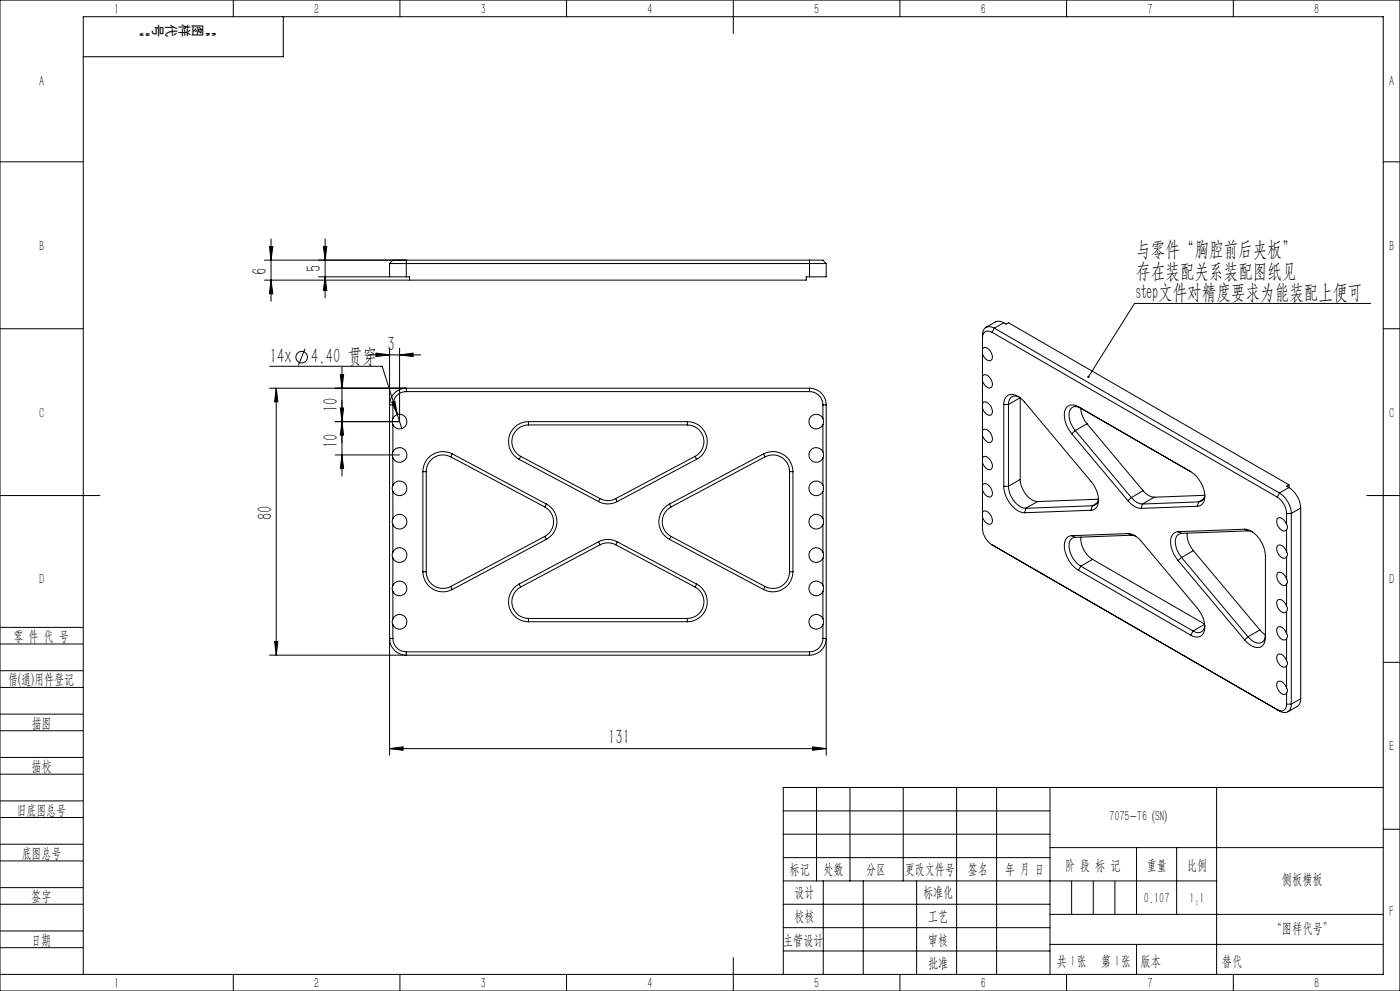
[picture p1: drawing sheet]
<svg xmlns="http://www.w3.org/2000/svg" width="420mm" height="297mm" viewBox="0 0 420 297" stroke-linecap="round" stroke-linejoin="round" font-family="sans-serif">
<g fill="none" stroke="#000" stroke-width=".3">
<path d="M0 0h420v297h-420zM70 0v5M85 5v12h-60M120 0v5M170 0v5M220 0v10M270 0v5M320 0v5M370 0v5M0 48.5h25M415 48.5h5M79.3 78h163.6"/>
<path d="M80.8 73.9h1l-.5 4.1zM81.3 71.6v18.7M97 73.9h1l-.5 4.1zM97.5 71.6v17.7M116.9 79h131M116.9 79l1-1h4v5M116.9 79v4M242.9 78h4l1 1M242.9 78v5M247.9 79v4h-5M0 98.5h25M81.3 84l.5 4h-1z"/>
<path d="M95.5 83h21.4M97.5 83l.5 4.1h-1zM116.9 83h5M121.9 83h1v1M242.9 83h-1v1h-162.6M297.6 99.6a1.75 1.75 0 0 0-2-.2 1.75 1.75 0 0 0-.9 1.8M297.6 99.6l85.6 49.4M298.3 98.4a2.17 2.17 0 0 0-2.5-.3 2.17 2.17 0 0 0-1.1 2.3v4.2M298.3 98.4l-.7 1.2M298.3 98.4l85.6 49.4M301.1 96.7a2.53 2.53 0 0 0-2.5-.2l-2.8 1.6M301.1 96.7l.7 .5 .7-.5 84.2 48.6"/>
<path d="M301.1 96.7l-2.8 1.7M411.2 90.9h-70.8l-13.9 22.1M415 98.5h5M80.9 109.8h33.8l4.5 14.4M82.9 116.3l.5 4.1h-1zM82.9 116.3v80.1M91.5 104.6l-2 4.9M102.1 112.3h1l-.5 4zM102.6 110v32.7M110.5 106.4h15.7M112.8 105.8l4.1 .6-4.1 .5zM116.9 104.3v122"/>
<path d="M119.9 106.4l4-.6v1.1zM119.9 104.3v22.1h-19.3M121.9 117.4a4 4 0 0 0-4 4M121.9 117.4v-1.1a5 5 0 0 0-5 5.1h1M121.9 117.4h121M242.9 117.4a4 4 0 0 1 4 4M242.9 116.3a5 5 0 0 1 5 5.1M242.9 116.3h-162M242.9 116.3v1.1M294.7 112.7a1.18 1.18 0 0 1 2 .2 2.5 2.5 0 0 1 .6 3.3 2.3 2.3 0 0 1-2.6-2M294.7 104.6a1.18 1.18 0 0 1 2 .1 2.46 2.46 0 0 1 .6 3.3 2.22 2.22 0 0 1-2.6-2M294.7 104.6v1.4"/>
<path d="M294.7 112.7v1.5M294.7 106v6.7M294.7 114.2v6.7M305.8 119a2.12 2.12 0 0 0-2.4 0 2.12 2.12 0 0 0-.9 2.2M306 119.2l-3.5 2M306.1 119.2v24.5M100.6 136.3h19.3M102.1 122.3h1l-.5 4.1zM102.6 136.3l.5 4.1h-1zM102.6 126.4l.5 4h-1zM117.5 120.5l1-.3 .7 4zM117.9 125.4l-.2 1 .2 .9"/>
<path d="M117.9 135.4l-.2 .9 .2 1M117.9 135.4a2.2 2.2 0 0 1 3.3-.8 2.2 2.2 0 0 1 0 3.5 2.2 2.2 0 0 1-3.3-.8M117.9 125.4a2.2 2.2 0 0 1 3.3-.8 2.2 2.2 0 0 1 0 3.5 2.2 2.2 0 0 1-3.3-.8M117.9 121.4v4M117.9 127.3v8.1M117.9 137.3v8.1M119.2 124.2l1.3 4.2M135.2 136.9a5 5 0 0 0-7.3 4.5M135.2 136.9l28.2 15M135.7 136a6 6 0 0 0-8.8 5.4M135.7 136l28.2 15.1M135.7 136l-.5 .9"/>
<path d="M155.7 137.7l23.9 12.6M156.2 136.8l-.5 .9M156.2 136.8l23.8 12.6M158.5 126.4a6 6 0 0 0-5.8 4.5 6 6 0 0 0 3 6.8M158.5 127.3a5 5 0 0 0-4.8 3.9 5 5 0 0 0 2.5 5.6M158.5 126.4h47.7M158.5 126.4v.9M158.5 127.3h47.7M206.2 126.4a6 6 0 0 1 5.8 4.5 6 6 0 0 1-3 6.8M206.2 127.3a5 5 0 0 1 4.8 3.9 5 5 0 0 1-2.5 5.6M206.2 126.4v.9M208.5 136.8l-23.8 12.6"/>
<path d="M208.5 136.8l.5 .9M209 137.7l-23.8 12.6M229.1 136a6 6 0 0 1 8.8 5.4M229.1 136l-28.3 15.1M229.1 136l.4 .9M229.5 136.9a5 5 0 0 1 7.4 4.5M229.5 136.9l-28.2 15M246.9 125.4a2.2 2.2 0 0 0-3.4-.8 2.2 2.2 0 0 0 0 3.5 2.2 2.2 0 0 0 3.4-.8M246.9 135.4a2.2 2.2 0 0 0-3.4-.8 2.2 2.2 0 0 0 0 3.5 2.2 2.2 0 0 0 3.4-.8M246.9 135.4l.2 .9-.2 1M246.9 125.4l.2 1-.2 .9M246.9 121.4h1"/>
<path d="M246.9 121.4v4M246.9 127.3v8.1M246.9 137.3v8.1M247.9 121.4v104.9M294.7 137.2a1.14 1.14 0 0 1 2 .2 2.45 2.45 0 0 1 .6 3.2 2.22 2.22 0 0 1-2.6-1.9M294.7 129a1.18 1.18 0 0 1 2 .2 2.5 2.5 0 0 1 .6 3.3 2.3 2.3 0 0 1-2.6-1.9M294.7 120.9a1.14 1.14 0 0 1 2 .2 2.46 2.46 0 0 1 .6 3.2 2.22 2.22 0 0 1-2.6-1.9M294.7 120.9v1.5M294.7 129v1.6M294.7 137.2v1.5M294.7 122.4v6.6M294.7 130.6v6.6"/>
<path d="M294.7 138.7v6.7M301.1 121.2a2.62 2.62 0 0 1 1.4-2.8 2.62 2.62 0 0 1 3.1 .5l1.8 1.6 19.9 23.8a7.6 7.6 0 0 1 1.7 7.7 2.24 2.24 0 0 1-1.7 .9M301.1 121.2v24.5M301.1 121.2h1.4M302.5 121.2v24.5M321.5 130l16.9 20.1M322.6 129l-1.1 1M322.6 129l16.8 20.1M323.5 121.9a2.61 2.61 0 0 0-3.1-.2 2.61 2.61 0 0 0-1.1 2.9l.8 3.2 1.4 2.2M323.5 121.9l33.7 19.5a8.7 8.7 0 0 1 4 8.8 2.14 2.14 0 0 1-2 1.5M323.5 121.9l.7 .4M324.2 122.3a2.1 2.1 0 0 0-2.3-.3 2.1 2.1 0 0 0-1.2 2.1l.1 1.3 .5 1.6 1.3 2"/>
<path d="M324.2 122.3l.6 2.6 1.3 2.1M326.1 127l-3.5 2M326.1 127l16.8 20.1M0 148.5h30M117.9 145.4l-.2 1 .2 .9M117.9 155.4l-.2 .9 .2 1M117.9 155.4a2.2 2.2 0 0 1 3.3-.8 2.2 2.2 0 0 1 0 3.5 2.2 2.2 0 0 1-3.3-.8M117.9 145.4a2.2 2.2 0 0 1 3.3-.8 2.2 2.2 0 0 1 0 3.5 2.2 2.2 0 0 1-3.3-.8M117.9 147.3v8.1M117.9 157.3v8.1M126.9 141.4v30M126.9 141.4h1"/>
<path d="M127.9 141.4v30M163.4 151.9a5 5 0 0 1 0 8.9M163.9 151.1a6 6 0 0 1 0 10.5M163.9 151.1l-.5 .8M179.6 150.3a5.9 5.9 0 0 0 5.6 0M180 149.4a4.9 4.9 0 0 0 4.7 0M180 149.4l-.4 .9M184.7 149.4l.5 .9M200.8 151.1a6 6 0 0 0 0 10.5M200.8 151.1l.5 .8M201.3 151.9a5 5 0 0 0 0 8.9M236.9 141.4h1"/>
<path d="M236.9 141.4v30M237.9 141.4v30M246.9 145.4a2.2 2.2 0 0 0-3.4-.8 2.2 2.2 0 0 0 0 3.5 2.2 2.2 0 0 0 3.4-.8M246.9 155.4a2.2 2.2 0 0 0-3.4-.8 2.2 2.2 0 0 0 0 3.5 2.2 2.2 0 0 0 3.4-.8M246.9 155.4l.2 .9-.2 1M246.9 145.4l.2 1-.2 .9M246.9 147.3v8.1M246.9 157.3v8.1M294.7 145.4a1.18 1.18 0 0 1 2 .2 2.5 2.5 0 0 1 .6 3.2 2.3 2.3 0 0 1-2.6-1.9M294.7 155a10.1 10.1 0 0 0 .5 5.5l1.3 1.9 1.1 .9M294.7 153.6a1.14 1.14 0 0 1 2 .1 2.45 2.45 0 0 1 .6 3.3 2.3 2.3 0 0 1-2.6-2M294.7 145.4v1.5"/>
<path d="M294.7 153.6v1.4M294.7 146.9v6.7M301.1 145.7a8.8 8.8 0 0 0 5.7 7.9l.6 .1M301.1 145.7h1.4M302.5 145.7a7.2 7.2 0 0 0 4.7 6.6h.5M306.1 143.7a7.2 7.2 0 0 0 4.7 6.5l.5 .1M306.1 143.7l-3.6 2M307.7 152.3l-.3 1.4M311.3 150.3l-3.6 2M327.3 152.9l-19.9 .8M327.7 151.6l-20 .7M327.7 151.6l-.4 1.3"/>
<path d="M329.1 150.7l-1.4 .9M329.5 149.5a2 2 0 0 1-1.8 2.1M329.5 149.6l-18.2 .7M338.4 159.9a5.5 5.5 0 0 1 4 2.3l16.8 20.1a7.3 7.3 0 0 1 1.7 7.8 2.59 2.59 0 0 1-3.7 .3M338.4 150.1a5.3 5.3 0 0 0 4 2.3M338.4 159.9l-16.9 .6M338.4 159.9l1 .5M339.4 149.1a4.6 4.6 0 0 0 3.3 2M339.4 149.1l-1 1M342.7 151.1l-.3 1.3M342.9 147.1a4.6 4.6 0 0 0 3.4 1.9M342.9 147.1l-3.5 2"/>
<path d="M346.3 149l-3.6 2.1M353.4 159.3a2.71 2.71 0 0 0-2.2 3.4l.2 1.5 .6 1.6 1.4 2.2M353.4 159.3l1.1 .5M354.5 159.8a2.53 2.53 0 0 0-1.8 3.6l.5 1.6 1.3 2.1M356.2 159.8a7.1 7.1 0 0 0 1.8 5.2M359.2 151.7l-16.8 .7M359.6 150.4l-.4 1.3M359.6 150.4l-16.9 .7M361 149.6l-1.4 .8M361.4 148.3a2.01 2.01 0 0 1-1.8 2.1M361.4 148.4l-15.1 .6M373.4 158.6a7.4 7.4 0 0 1 5.8 5.6l.4 2.3v24.6a2.62 2.62 0 0 1-1.3 2.8 2.62 2.62 0 0 1-3.1-.5l-1.8-1.6"/>
<path d="M373.4 158.6l-20 .7M373.4 158.6l1 .5M374.4 159.1l1.3 .3M374.4 159.1l-19.9 .7M383.2 149a6.2 6.2 0 0 1 2.8 4.9M383.9 147.8a7.8 7.8 0 0 1 3.5 6.1M383.9 147.8l-.7 1.2M386 157.2a2.19 2.19 0 0 0-2.6-1.9 2.66 2.66 0 0 0 2.1 3.8l.5-.4M386 157.2a1.11 1.11 0 0 1 0 1.5M386 153.9h1.4M386 153.9v3.3M386 158.7v6.7"/>
<path d="M386.7 146.1a8 8 0 0 1 3.5 6.2M386.7 146.1l-2.8 1.7M386.7 145.3l-.7 .4 .7 .4M386.7 145.3v.8M387.4 153.9v57.1M390.2 152.3l-2.8 1.6M390.2 152.3v57.1M410 148.5h10M117.9 165.4l-.2 1 .2 .9M117.9 175.4l-.2 1 .2 .9M117.9 175.4a2.2 2.2 0 0 1 3.3-.8 2.2 2.2 0 0 1 0 3.5 2.2 2.2 0 0 1-3.3-.8M117.9 165.4a2.2 2.2 0 0 1 3.3-.8 2.2 2.2 0 0 1 0 3.5 2.2 2.2 0 0 1-3.3-.8"/>
<path d="M117.9 167.3v8.1M117.9 177.3v8.2M126.9 171.4a6 6 0 0 0 8.8 5.3M126.9 171.4h1M127.9 171.4a5 5 0 0 0 7.3 4.4M135.2 175.8l.5 .9M155.7 175a6 6 0 0 0-3 6.8 6 6 0 0 0 5.8 4.5M155.7 175l.5 .9M156.2 175.9a5 5 0 0 0-2.5 5.6 5 5 0 0 0 4.8 3.8M163.4 160.8l.5 .8M163.4 160.8l-28.2 15M163.9 161.6l-28.2 15.1"/>
<path d="M179.6 162.4a5.9 5.9 0 0 1 5.6 0M179.6 162.4l-23.9 12.6M179.6 162.4l.4 .9M180 163.3a4.9 4.9 0 0 1 4.7 0M180 163.3l-23.8 12.6M184.7 163.3l23.8 12.6M185.2 162.4l23.8 12.6M185.2 162.4l-.5 .9M200.8 161.6l28.3 15.1M201.3 160.8l-.5 .8M201.3 160.8l28.2 15M208.5 175.9a5 5 0 0 1 2.5 5.6 5 5 0 0 1-4.8 3.8"/>
<path d="M209 175a6 6 0 0 1 3 6.8 6 6 0 0 1-5.8 4.5M209 175l-.5 .9M229.5 175.8l-.4 .9M236.9 171.4a5 5 0 0 1-7.4 4.4M236.9 171.4h1M237.9 171.4a6 6 0 0 1-8.8 5.3M246.9 165.4a2.2 2.2 0 0 0-3.4-.8 2.2 2.2 0 0 0 0 3.5 2.2 2.2 0 0 0 3.4-.8M246.9 175.4a2.2 2.2 0 0 0-3.4-.8 2.2 2.2 0 0 0 0 3.5 2.2 2.2 0 0 0 3.4-.8M246.9 175.4l.2 1-.2 .9M246.9 165.4l.2 1-.2 .9M246.9 167.3v8.1M246.9 177.3v8.2"/>
<path d="M297.6 163.3l86.3 49.8M297.6 163.3l.7 .4M321.5 160.5a2.74 2.74 0 0 0-2.2 3.5 9.5 9.5 0 0 0 4.2 6.9M321.5 160.5l1.1 .5M322.6 161a2.48 2.48 0 0 0-1.8 3.6 7.7 7.7 0 0 0 3.4 5.1M323.5 170.9l33.7 19.5M324.2 169.7l-.7 1.2M324.2 169.7l33.7 19.4M324.3 161a7.5 7.5 0 0 0 3.5 6.6M327.8 167.6l-3.6 2.1M327.8 167.6l33.6 19.4M339.4 160.4l1.3 .3"/>
<path d="M339.4 160.4l-16.8 .6M353.4 168l20 23.8M354.5 167.1l-1.1 .9M354.5 167.1l19.9 23.7M358 165l-3.5 2.1M358 165l20 23.8M386 165.4a2.26 2.26 0 0 0-2.6-2 2.64 2.64 0 0 0 2.1 3.9l.5-.4M386 173.6a2.19 2.19 0 0 0-2.6-2 2.66 2.66 0 0 0 2.1 3.9l.5-.5M386 173.6a1.11 1.11 0 0 1 0 1.4M386 165.4a1.16 1.16 0 0 1 0 1.5M386 166.9v6.7M386 175v6.7"/>
<path d="M0 193h25M0 188h25M82.4 192.3h1l-.5 4.1zM117.9 185.5l-.2 .8 .2 1M117.9 191.3a4 4 0 0 0 4 4.1M117.9 185.5a2.2 2.2 0 0 1 3.3-.9 2.2 2.2 0 0 1 0 3.5 2.2 2.2 0 0 1-3.3-.8M117.9 191.3h-1a5 5 0 0 0 5 5.1v-1M117.9 187.3v4M121.9 195.4h121M158.5 186.3h47.7M158.5 185.3v1M158.5 185.3h47.7"/>
<path d="M206.2 185.3v1M242.9 196.4h-162M242.9 195.4v1M246.9 185.5a2.2 2.2 0 0 0-3.4-.9 2.2 2.2 0 0 0 0 3.5 2.2 2.2 0 0 0 3.4-.8M246.9 191.3a4 4 0 0 1-4 4.1M246.9 185.5l.2 .8-.2 1M246.9 191.3h1a5 5 0 0 1-5 5.1M246.9 187.3v4M357.9 189.1l-.7 1.3M361.4 187.1l-3.5 2M361.4 187.5a2.09 2.09 0 0 1-1.2 2 2.09 2.09 0 0 1-2.3-.4M374.4 190.8l-1 1"/>
<path d="M378 188.8l1.6 1.4a2.14 2.14 0 0 1-1.1 2.3 2.14 2.14 0 0 1-2.5-.2l-1.6-1.5M378 188.8l-3.6 2M386 181.7a2.26 2.26 0 0 0-2.6-1.9 2.64 2.64 0 0 0 2.1 3.8l.5-.4M386 189.9a2.25 2.25 0 0 0-2.6-2 2.68 2.68 0 0 0 2.1 3.9l.5-.4M386 198a2.26 2.26 0 0 0-2.6-1.9 2.64 2.64 0 0 0 2.1 3.9l.5-.5M386 198a1.11 1.11 0 0 1 0 1.5M386 189.9a1.11 1.11 0 0 1 0 1.5M386 181.7a1.11 1.11 0 0 1 0 1.5M386 183.2v6.7M386 191.4v6.6M386 199.5v6.7M415 198.5h5"/>
<path d="M0 206h25M0 201h25M0 219h25M0 214h25M386 206.2a2.26 2.26 0 0 0-2.6-1.9 2.64 2.64 0 0 0 2.1 3.8l.5-.4M386 211a1.73 1.73 0 0 1-.8 1.9 1.73 1.73 0 0 1-2-.2l.7 .4M386 206.2a1.16 1.16 0 0 1 0 1.5M386 207.7v3.3M386 211h1.4M387.4 211a2.15 2.15 0 0 1-1 2.3 2.15 2.15 0 0 1-2.5-.2M390.2 209.4a2.59 2.59 0 0 1-1 2.3l-2.8 1.6M390.2 209.4l-2.8 1.6"/>
<path d="M0 232h25M0 227h25M116.9 224.4l4-.6v1.1zM116.9 224.4h131M243.8 223.8l4.1 .6-4.1 .5zM245 236v28M255 236v28M271 236v28M287 236v56M299 236v56M315 236v56M365 236v56"/>
<path d="M415 236h-180v56M0 245h25M0 240h25M0 258h25M0 253h25M235 243h80M235 250h80M235 257h80M315 254h100M341 254v20M353 254v20M415 248.5h5"/>
<path d="M0 271h25M0 266h25M0 279h25M235 271h80M235 264h130M235 278h80M247 264v28M259 264v28M275 264v28M315 274h100M0 284h25M0 292h415v-287h-390v287"/>
<path d="M70 292v5M120 292v5M170 292v5M220 287v10M235 285h80M270 292v5M315 283h100M320 292v5M370 292v5"/>
<circle cx="90.5" cy="107" r="1.74"/>
</g>
<path d="M321.5 264v10M328 264v10M334.5 264v10M341 283v9" fill="none" stroke="#0a0605" stroke-width=".3"/>
<g fill="#000">
<path d="M326.3 112.7a.35 .35 0 0 1 .5 0 .35 .35 0 0 1 0 .4 .35 .35 0 0 1-.4 .1l.1-.2-.1 .2z"/>
<path d="M97 73.9h1l-.5 4.1zM97.5 83l.5 4.1h-1z"/>
<path d="M81.3 84l.5 4h-1zM80.8 73.9h1l-.5 4.1z"/>
<path d="M119.9 106.4l4-.6v1.1zM112.8 105.8l4.1 .6-4.1 .5z"/>
<path d="M102.1 122.3h1l-.5 4.1zM102.6 136.3l.5 4.1h-1z"/>
<path d="M82.4 192.3h1l-.5 4.1zM82.9 116.3l.5 4.1h-1zM102.6 126.4l.5 4h-1zM102.1 112.3h1l-.5 4z"/>
<path d="M116.9 224.4l4-.6v1.1zM243.8 223.8l4.1 .6-4.1 .5zM117.5 120.5l1.7 3.7-.7-4z"/>
</g>
<g font-size="6.3">
<text x="340.9" y="76.7">与零件“胸腔前后夹板”</text>
<text x="80.1" y="82.3" transform="rotate(-90 80.1 82.3)">6</text>
<text x="96.3" y="81.5" transform="rotate(-90 96.3 81.5)">5</text>
<text x="340.9" y="83.2">存在装配关系装配图纸见</text>
<text x="340.9" y="89.7">step文件对精度要求为能装配上便可</text>
<text x="116.3" y="105.1">3</text>
<text x="80.9" y="108.9">14x</text>
<text x="93.4" y="108.9">4.40 贯穿</text>
<text x="101.4" y="123.5" transform="rotate(-90 101.4 123.5)">10</text>
<text x="101.4" y="134.4" transform="rotate(-90 101.4 134.4)">10</text>
<text x="81.6" y="155.9" transform="rotate(-90 81.6 155.9)">80</text>
<text x="182.4" y="223.1">131</text>
</g>
<g font-size="4.4">
<text x="34.2" y="4.1">1</text>
<text x="94.2" y="4.1">2</text>
<text x="144.2" y="4.1">3</text>
<text x="194.2" y="4.1">4</text>
<text x="244.2" y="4.1">5</text>
<text x="294.2" y="4.1">6</text>
<text x="344.2" y="4.1">7</text>
<text x="394.2" y="4.1">8</text>
<text x="11.7" y="25.9">A</text>
<text x="416.7" y="25.9">A</text>
<text x="11.7" y="75.1">B</text>
<text x="416.7" y="75.1">B</text>
<text x="11.7" y="125.1">C</text>
<text x="416.7" y="125.1">C</text>
<text x="11.7" y="175.1">D</text>
<text x="416.7" y="175.1">D</text>
<text x="4" y="192">零 件 代 号</text>
<text x="2.5" y="205.1">借(通)用件登记</text>
<text x="9.5" y="218.1">描图</text>
<text x="416.7" y="225.1">E</text>
<text x="9.5" y="231.1">描校</text>
<text x="5" y="244.2">旧底图总号</text>
<text x="332.8" y="246.2">7075-T6 (SN)</text>
<text x="6.5" y="257.2">底图总号</text>
<text x="236.9" y="261.9">标记</text>
<text x="247.1" y="261.9">处数</text>
<text x="259.9" y="261.9">分区</text>
<text x="271.5" y="261.9">更改文件号</text>
<text x="290.4" y="261.9">签名</text>
<text x="301.5" y="261.9">年 月 日</text>
<text x="319.5" y="260.6">阶 段 标 记</text>
<text x="344" y="260.6">重量</text>
<text x="356.1" y="260.6">比例</text>
<text x="238.3" y="268.9">设计</text>
<text x="276.9" y="268.9">标准化</text>
<text x="384.6" y="264.8">侧板横板</text>
<text x="9.4" y="270.1">签字</text>
<text x="343.2" y="270.7">0.107</text>
<text x="356.8" y="270.7">1:1</text>
<text x="416.8" y="274.4">F</text>
<text x="238.3" y="276.1">校核</text>
<text x="278.4" y="276">工艺</text>
<text x="381.5" y="279.6">“图样代号”</text>
<text x="9.4" y="283.2">日期</text>
<text x="234.9" y="283.3">主管设计</text>
<text x="278.4" y="283.3">审核</text>
<text x="278.4" y="290.2">批准</text>
<text x="317.1" y="289.4">共 张</text>
<text x="321.1" y="289.4">1</text>
<text x="330.3" y="289.4">第 张</text>
<text x="334.5" y="289.4">1</text>
<text x="342.1" y="289.4">版本</text>
<text x="34.2" y="296.1">1</text>
<text x="94.2" y="296.1">2</text>
<text x="144.2" y="296.1">3</text>
<text x="194.2" y="296.1">4</text>
<text x="244.2" y="296.1">5</text>
<text x="294.2" y="296.1">6</text>
<text x="344.2" y="296.1">7</text>
<text x="394.2" y="296.1">8</text>
</g>
<text font-size="4.4" fill="#0a0605" x="366.6" y="289.4">替代</text>
<g font-size="4.1" fill="#0a0605">
<text x="45.4" y="7.9" transform="rotate(-180 45.4 7.9)">”</text>
<text x="45.9" y="7.3" transform="rotate(90 45.9 7.3)">号</text>
<text x="49.9" y="7.3" transform="rotate(90 49.9 7.3)">代</text>
<text x="53.8" y="7.3" transform="rotate(90 53.8 7.3)">样</text>
<text x="57.8" y="7.3" transform="rotate(90 57.8 7.3)">图</text>
<text x="65.3" y="7.9" transform="rotate(-180 65.3 7.9)">“</text>
</g>
</svg>
